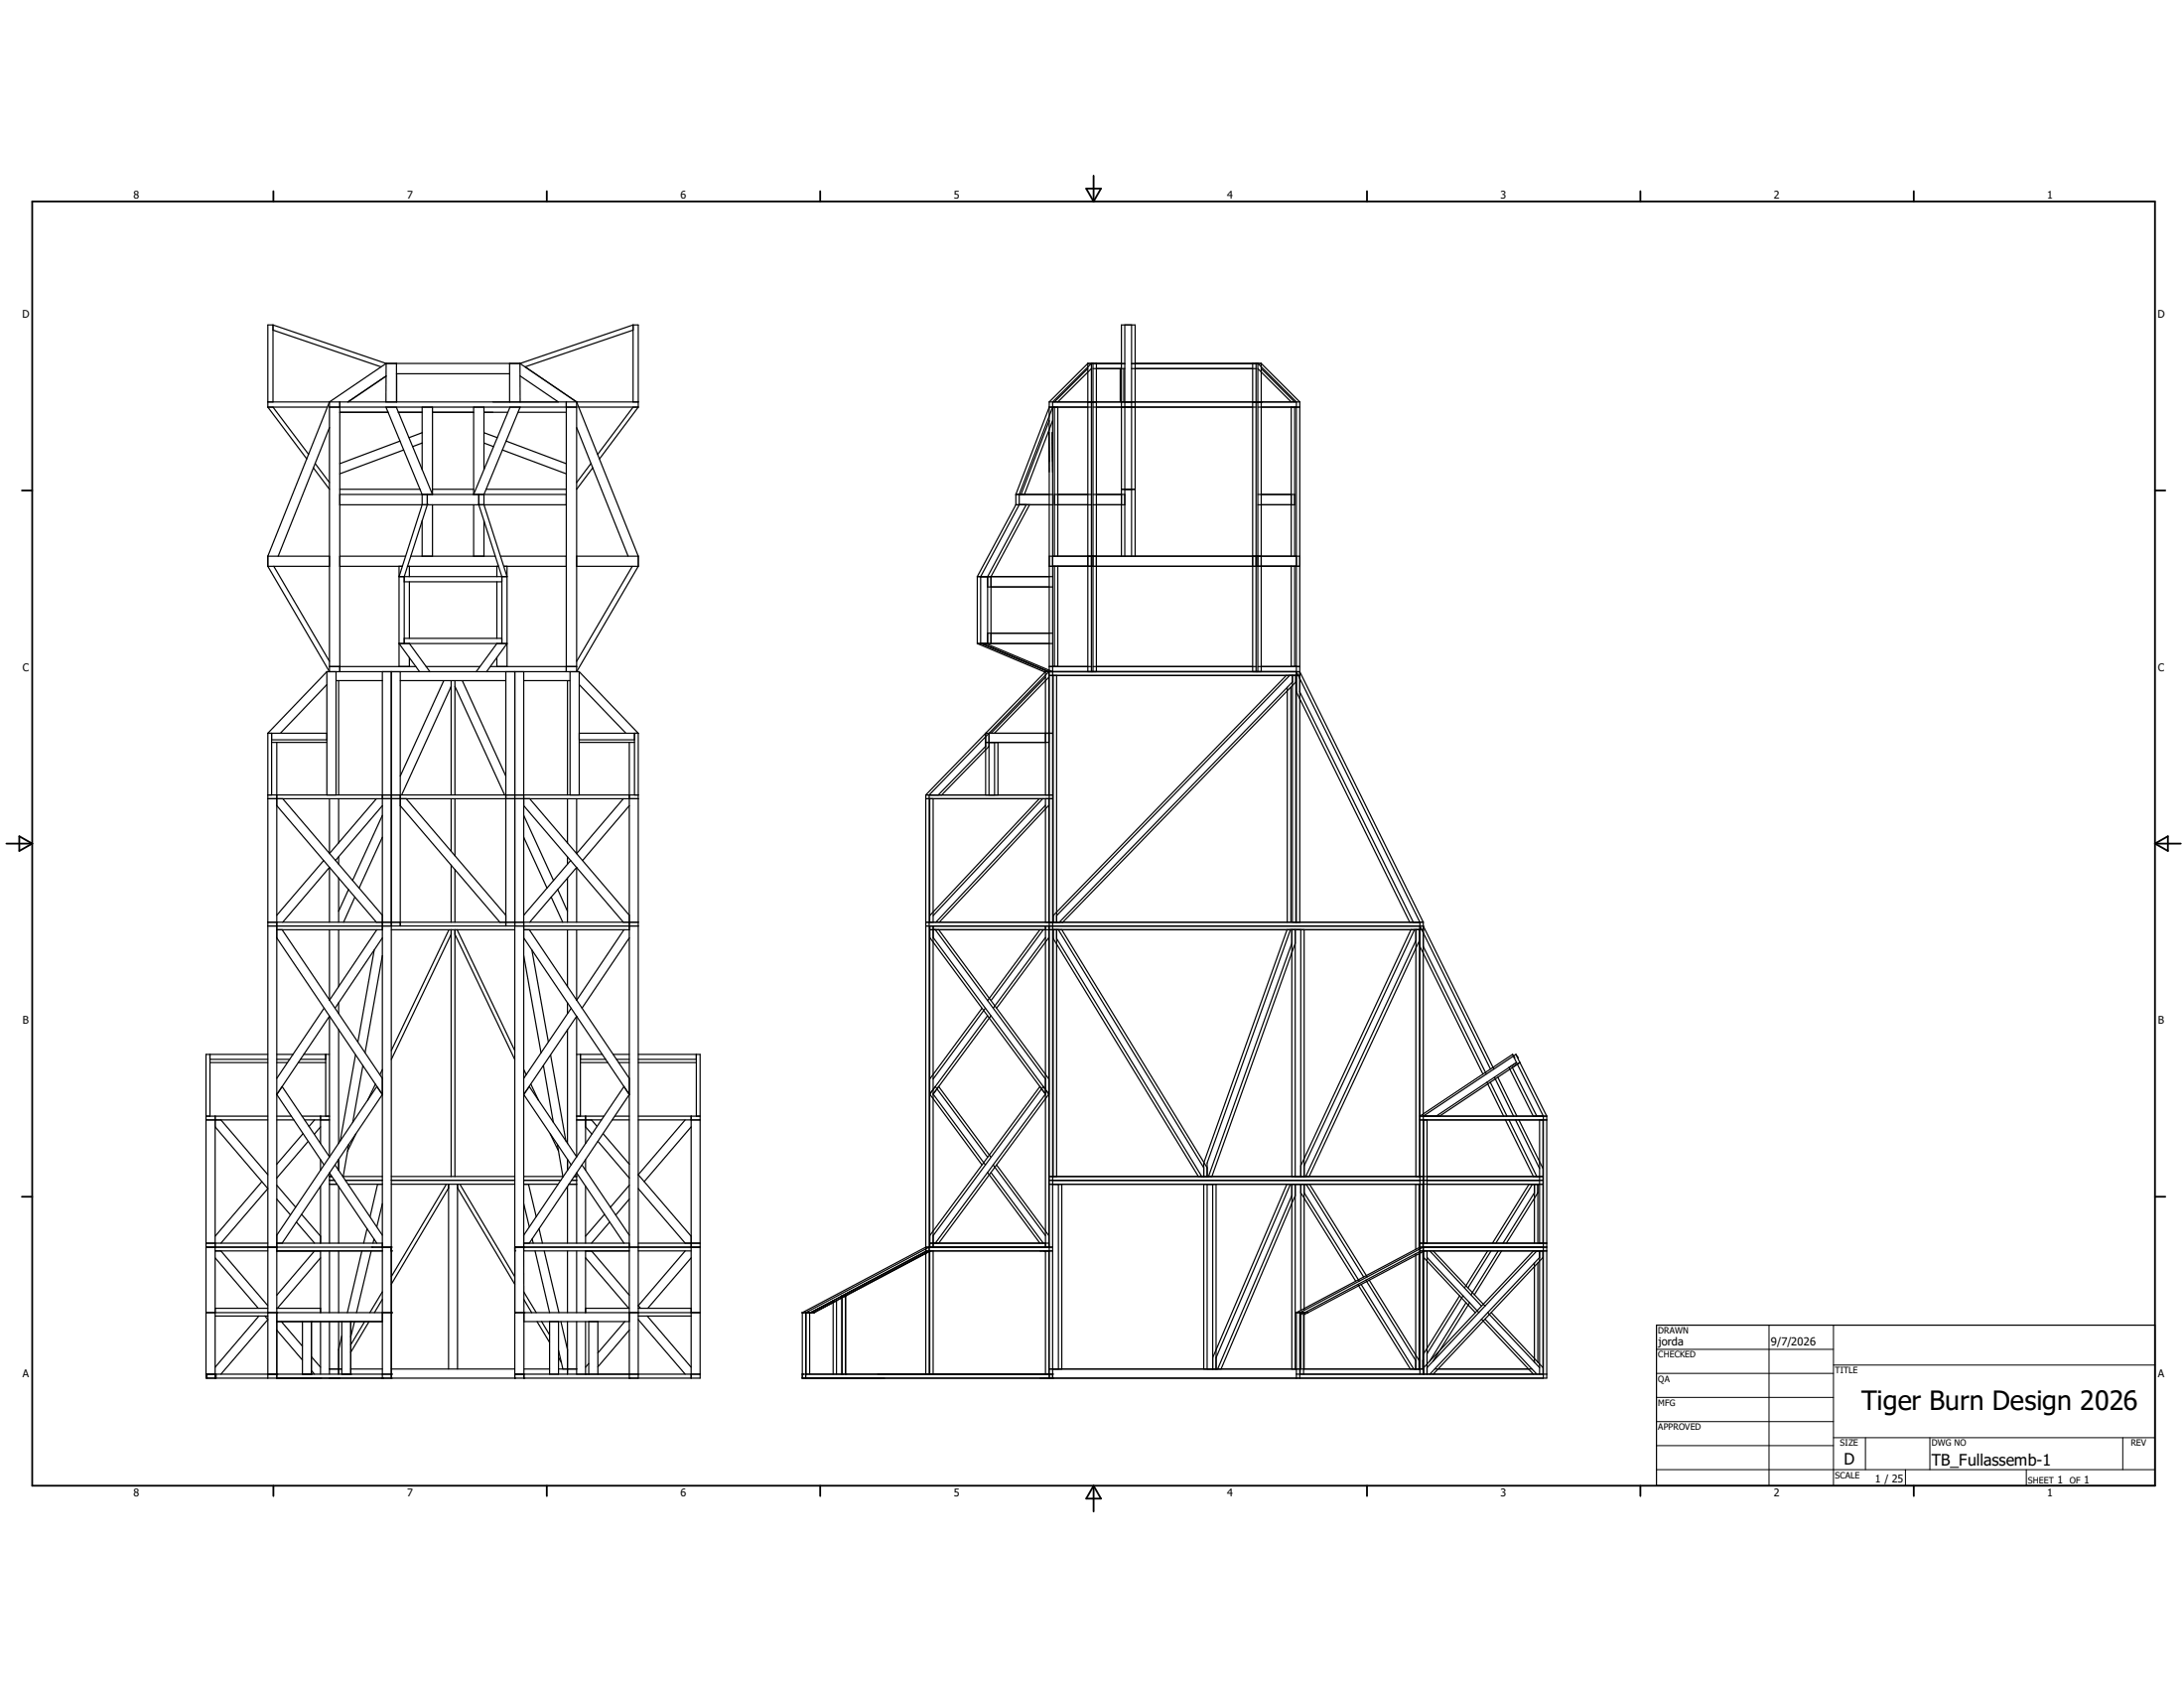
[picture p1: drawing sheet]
<svg xmlns="http://www.w3.org/2000/svg" width="279mm" height="216mm" viewBox="0 0 279 216" stroke-linecap="round" stroke-linejoin="round" font-family="sans-serif">
<g fill="none" stroke="#000" stroke-width=".15">
<path d="M34.3 51.4h47.4M34.3 52.1h7.6M34.3 52.1l4.9 6.6M34.9 41.6h-.6v10.5M34.9 52.1l4.6 6M34.9 41.6v9.8M34.9 41.6l14.5 4.9M34.9 42.2l13.8 4.7M40.1 59.8l2 2.8M40.3 59.3l1.8 2.4M42.1 51.4v34.5l-7.8-13.5M42.1 52.1h31.7"/>
<path d="M42.1 54.7l-6.5 16.4M42.1 51.4l-7.8 19.7M43.5 51.4v34.5M43.5 52.7h6.2M43.5 52.7v.1M44.5 51.4l4.9-3.3-4.9 3.3M49.4 52.1l4.6 11.1v1.4l-2.9 9.2h13.8l-3-9.2v-1.4l4.6-11.1M49.4 46.5l-7.3 4.9M49.4 46.5v4.9M50.7 52.1l4.6 11.1v-11.1M50.7 47.8h14.5M50.7 46.5v4.9"/>
<path d="M50.7 47.8v3.6M51 52.7h3M51.2 56.4l-7.7 2.9M51.6 57.6l-8.1 3M54 52.1v8M54 56.7l-1.2 .4M54 55.3l-1.7 .7M55.3 52.7h5.3M60.6 52.1v11.1l4.6-11.1M61.9 52.7h3.1M61.9 52.1v8M61.9 55.3l1.7 .7"/>
<path d="M61.9 56.7l1.2 .4M64.3 57.6l8.1 3M64.7 56.4l7.7 2.9M65.2 46.5v4.9M66.3 52.7h6.1M66.5 48.1l4.9 3.3M66.5 51.4v-4.9l7.3 4.9M72.4 51.4v34.5M73.8 51.4v34.5l7.9-13.5M73.8 54.7l6.6 16.4M73.8 51.4l7.9 19.7M74 52.1h7.7"/>
<path d="M75.6 59.3l-1.8 2.4M75.8 59.8l-2 2.8M81 41.6h.7v10.5M81 41.6l-14.5 4.9h-17.1M81 42.2l-13.8 4.7 6.6 4.5M81 52.1l-4.5 6M81 41.6v9.8M81.7 52.1l-5 6.6M134.2 55.3v5.1M134.2 55.3h.1M134.2 55.3v3.8M134.2 51.4h32.1"/>
<path d="M134.2 51.4v124.9M134.2 53.8l-3.6 9.4M134.6 55.3h.1M134.6 55.3v1.4M134.6 55.3l.1 5.1M134.7 52.1l-4.3 11.1v1.4l-4.9 9.2v8.5l8.5 3.6M134.7 53.8l-3.6 9.4M134.9 52.1v19M135.3 52.1v19M139.2 46.5h1.1v39.4M139.2 46.5v39.4M139.2 46.5l-5 4.9"/>
<path d="M139.2 47.1l-4.3 4.3M139.6 52.1h-5.4l-4.2 11.1M139.6 47.1l-4.3 4.3M139.8 52.1h20.9M139.8 46.5v39.4M139.8 46.5h4.1M139.8 47.1h4.1M143.3 47.1v4.3M143.8 47.1v4.3M143.9 41.6v29.5M144.8 46.5h15.9M144.8 47.1h15.9"/>
<path d="M144.8 41.6v29.5M160.3 51.4h.1M160.7 51.4h.1M160.7 46.5v39.4M160.9 51.4h.1M160.9 52.1h5.4M160.9 47.1l4.3 4.3M161.3 51.4h.1M161.3 46.5h-1v39.4M161.3 46.5v39.4M161.3 47.1l4.3 4.3M161.3 46.5l5 4.9"/>
<path d="M165.2 52.1v19M165.6 52.1v19M166.3 51.4v66.6M34.3 71.1v1.3M34.3 71.1h7.8M34.3 72.4h7.8M35 72.4l7.1 12.2M43.5 71.1h8.4M43.5 72.4h8M43.5 63.2h28.9M43.5 64.6h28.9M43.5 62.6h10.2"/>
<path d="M51.1 72.4v12.9M51.7 74.4h12.5M52.1 72.4h11.7M52.4 72.4v1.4M52.4 74.4v7.2M52.6 71.1h10.8M54 66.6v4.5M54.7 64.6h.1M54.7 64.6l-3 9.2v8.5M54.7 63.2v1.4M55.3 64.6v6.5M55.3 62.6h5.3"/>
<path d="M60.6 64.6v6.5M61.3 64.6h.1M61.3 64.6l2.9 9.2v8.5M61.3 63.2v1.4M61.9 66.6v4.5M62.2 62.6h10.2M63.6 72.4v1.4M63.6 74.4v7.2M64 71.1h8.4M64.5 72.4h7.9M64.9 72.4v12.9M73.8 71.1h7.9"/>
<path d="M73.8 72.4h7.9M80.9 72.4l-7.1 12.2M81.7 71.1v1.3M125 73.8h9.7M125 73.8v8.5M126.3 75.1h8.4M130 63.2h4.7M130 64.6h4.7M130 63.2v1.4M130 64.6l-5 9.2M131.3 64.6l-5 9.2v8.5M131.7 64.6l-4.9 9.2v8.5"/>
<path d="M134.2 71.1h32.1M134.2 72.4h32.1M134.9 63.2h4.7M134.9 64.6h4.7M134.9 72.4v12.9M135.3 72.4v12.9M139.8 63.2h4.1M139.8 64.6h4.1M143.5 71.1v-29.5h1.7v29.5M143.5 62.6h1.7M160.9 63.2h4.7M160.9 64.6h4.7"/>
<path d="M165.2 72.4v12.9M165.6 72.4v12.9M34.3 93.8v82.5M34.3 93.8h7.5M34.7 93.8v7.9M34.7 94.6h7.1M34.7 95h7.1M35.4 95v81.3M41.8 85.9h32.3M41.8 85.9v15.8M41.8 87.6l-5.9 6.2M41.8 85.9l-7.5 7.9"/>
<path d="M42.1 85.3h11.1M43 87.1h5.9M43 85.9v15.8M43.3 87.1v14.6M48.9 85.9v90.4M50.1 85.9v90.4M51.2 85.9v32.5M51.2 87.1h13.5M51.7 81.6h12.5M52.4 84.1v1.2M52.4 82.3l2.6 3.6M53.7 85.9l-2.6-3.6h13.8l-2.7 3.6"/>
<path d="M54.5 85.3h6.9M56.8 87.1l-5.6 12.2M57.7 87.1v14.6M57.7 87.8l-6.3 13.9M58.2 87.1v14.6M58.2 87.8l6.4 13.9M59.1 87.1l5.6 12.2M62.7 85.3h11.1M63.6 84.1v1.2M63.6 82.3l-2.7 3.6M64.7 85.9v32.5M65.9 85.9v90.4"/>
<path d="M67 87.1h5.9M67 85.9v74.1h13.5M72.6 87.1v14.6M72.9 85.9v15.8M74.1 85.9v15.8M74.1 87.6l6 6.2M74.1 85.9l7.6 7.9M74.1 93.8h7.6M74.1 94.6h7.1M74.1 95h7.1M80.5 95v81.3M81.2 93.8v7.9"/>
<path d="M81.7 93.8v82.5M125 82.3l8.6 3.6h32.7l15.8 32.1M125 82.3h9.7M125.7 82.3l8.5 3.6M126.1 93.8h8.6M126.1 95h8.1M126.1 93.8l7.6-7.9v15.8M126.1 93.8v7.9M126.1 93.8l-7.7 7.9M126.1 95.5l-6.1 6.2M126.1 82.3l8.6 3.6M126.3 81h8.4"/>
<path d="M126.5 93.8l7.7-7.9v15.8M126.5 93.8l-7.6 7.9v74.1M126.5 93.8v7.9M126.5 95.5l-6 6.2M127.2 95v6.7M127.7 95v6.7M133.7 86.6l-6.9 7.2M134.2 86.6l-7 7.2M134.2 85.3h5.4M134.2 86.4h32.1M134.7 86.4v31.6M135.2 86.4v31.6"/>
<path d="M139.6 85.9v-39.4l-4.9 4.9v124.9M139.8 85.3h20.9M160.9 85.3h5.4M160.9 85.9v-39.4l4.9 4.9v66.6M164.6 86.4l-29.9 30.7M164.7 87.9v30.1M165 86.4l-29.8 30.7M165.1 87.9v30.1M165.3 86.4v31.6M165.3 87.2l-29.8 30.8M165.8 86.4v31.6M165.8 87.2l-29.8 30.8"/>
<path d="M165.8 85.9l15.8 32.1v57.8M165.8 88.5l14.5 29.5M166.3 88.5l14.5 29.5M34.3 118.4h47.4M34.3 118h47.4M34.3 102.2h47.4M34.3 101.7h47.4M35.4 118.9h13.5M35.4 103l12.8 15M35.4 120l13.5 20M36.1 118.9l12.8 19M36.2 118l5.9-7.1v7.1"/>
<path d="M36.2 102.2l12.7 14.9M41.4 110.1l-6 7M42.1 102.2v7l6.1-7M42.1 118.9v9l6.1-9M43.3 102.2v5.6M43.3 109.6v.9M43.3 112.3v5.7M43.3 118.9v7.3M44.6 113.8l-1.3 2.8M45.4 114.7l-1.4 3.3M48.9 107.1l-3 6.5M48.9 104.3l-3.8 8.3"/>
<path d="M48.9 103l-6 7.1M48.9 120l-6 8.9M50.1 118.9h15.8M51.2 103l12.7 15M52 102.2l12.7 14.9M57.4 118.9l-7.3 15.5M57.7 102.2v6.7M57.7 110.6v7.4M57.7 118.9v31.6M57.7 119.5l-7.6 16M58.2 102.2v7.3M58.2 111.2v6.8"/>
<path d="M58.2 118.9v31.6M58.2 119.5l7.7 16M58.5 118.9l7.4 15.5M67 118.9h13.5M67 107.1l3 6.5M67 104.3l3.8 8.3M67 103l12.7 15M67 120l13.5 20-12.8 19M67.7 118.9l12.8 19M67.8 118l6-7.1v7.1M67.8 102.2l12.7 14.9M70.5 114.7l1.5 3.3"/>
<path d="M71.4 113.8l1.2 2.8M72.6 102.2v5.6M72.6 109.6v.9M72.6 112.3v5.7M72.6 118.9v7.3M73 110.1l-6 7M73.8 102.2v7l5.9-7M73.8 118.9v9l6-9M80.5 103l-6 7.1M80.5 120l-6 8.9M118.4 118.4h63.7l9 18.3M118.4 118h63.7"/>
<path d="M118.4 102.2h16.3M118.4 101.7h16.3M118.4 101.7v74.1M118.9 118.9h15.3M118.9 102.2v15.8M118.9 118.4v41.1M118.9 119.9l14.8 20M119.4 102.2v15.8M119.4 118.4v41.1M119.4 119.9l14.8 20M119.7 118.9l14 19.1M120.1 118.9l14.1 19.1"/>
<path d="M133 102.2l-14.1 14.9M133 118.9l-6.7 9.1M133.4 102.2l-14 14.9M133.5 118.9l-6.7 9.1M133.7 103l-14 15M133.7 102.2v15.8M133.7 118.4v41.1M133.7 119.9l-6.6 9M134.2 102.2v15.8M134.2 118.4v41.1M134.2 103l-14 15M134.2 119.9l-6.7 9"/>
<path d="M134.2 118.9h47.9M134.7 118.9v31.6M135.2 118.9v31.6M135.4 118.9l18.6 30.5M135.8 118.9l18.6 30.5M164.7 118.9l-10.7 29.8v1.8M165.1 118.9l-10.7 29.8v1.8M165.3 118.9v31.6M165.7 118.9v31.6M166.4 118.9v31.6M166.8 118.9v31.6M180.5 118.9l-14.1 30.2"/>
<path d="M181 118.9l-14.2 30.2M181.1 118.9v31.6M181.6 118.9v31.6M181.6 118.4l9.1 18.3M182.1 118v57.8M26.9 135.9h7.4M26.9 135.5h7.4M26.9 134.9v7.9M34.3 134.9h-7.9v41.4h63.2v-41.4h-7.9M35.4 135.9h1.4M35.4 135.5h1.7M35.4 134.9h2.1"/>
<path d="M35.4 140l6.1 9M38.2 135.9h3.5M38.4 135.5h3.3M38.9 134.9h3.2M41.5 128.9l-6.1 9M41.7 134.9v7.9M42.1 130v18l-6-9-.7 1zM43.3 128.3v1.3M43.3 131.7v14.6M45.5 134.9l-2 11M46.4 136.3l-1.3 7.3M47.9 121.5l-2.1 11.8"/>
<path d="M48 138.7l-1 2M48.9 122.2l-2.2 12.5M48.9 136.8l-.3 .7M48.9 140l-12.8 19M48.9 140l-.7-1-12.8 19M67 122.2l2.2 12.5M67 136.8l.3 .7M67 140l6.1 9M67.9 138.7l1 2M68 121.5l2.2 11.8M69.5 136.3l1.3 7.3M70.4 134.9l2 11"/>
<path d="M72.6 128.3v1.3M72.6 131.7v14.6M73.1 128.9l-6.1 9M73.8 130v18l-6.1-9-.7 1zM73.8 134.9h3.2M74.3 135.9h3.5M74.3 135.5h3.2M74.3 134.9v7.9M78.4 134.9h2.1M78.9 135.5h1.6M79.1 135.9h1.4M79.8 139l-12.8 19"/>
<path d="M81.7 135.9h7.4M81.7 135.5h7.4M89.1 134.9v7.9M118.9 139.9l6.7 9.1M118.9 139.9l.8-.9 6.6 9M119.4 139.9l6.7 9.1M119.4 139.9l.7-.9 6.7 9M125.6 128.9l-6.7 9.1M126.1 128.9l-6.7 9.1M126.3 129.9l-7.4 10M126.8 129.9l-7.4 10M133.7 139.9l-14 19.1"/>
<path d="M133.7 139.9l-.7-.9-14.1 19M134.2 139.9l-14.1 19.1M134.2 139.9l-.7-.9-14.1 19M134.7 120l18.6 30.5M135.2 120l18.5 30.5M165.3 120.6l-10.7 29.9M165.7 120.6l-10.7 29.9M181.1 120.3l-14.1 30.2M181.6 120.3l-14.1 30.2M181.6 121l8.1 16.4M182.1 121l8 16.4M190.2 138.4l2.2 4.4"/>
<path d="M190.7 138.4l2.1 4.4M191.2 137.8l2.4 5M191.6 137.8l2.5 5M193.5 134.9l-11.9 7.9h16.3M193.5 134.9l.3 .4h-.1M193.5 134.9l.5 1M193.9 134.9l.3 .4M193.9 134.9l.5 1M193.9 134.9l-11.8 7.9M194 135.9l3.4 6.9v33.5M194 135.9l-10.3 6.9M194 135.9l-1 .6 3.1 6.3"/>
<path d="M194.4 135.9l-10.2 6.9M194.4 135.9l3.5 6.9M194.4 135.9l-.9 .6 3.1 6.3M26.4 143.2h7.9M26.4 159h7.9M26.4 159.5h23.7M26.4 142.8h7.9M27.5 142.8v33.5M27.5 144.1l6.8 7.9-6 7M27.5 160h6.8M28.3 143.2l6 7M28.3 160l6 7"/>
<path d="M33.5 151.1l-6 7M35.4 160h.1M35.4 143.2h2.2M35.4 159h13.5M35.4 151.6l2.4 2.8M35.4 153.4l1.8 2M35.4 142.8h1.9M35.4 160h13.5M37.9 156.3l2.3 2.7M38.6 155.3l2.4 2.8M38.6 142.8h3.5M38.8 145l-3.4 3.9"/>
<path d="M39 143.2h3.1M39.4 146l-4 4.7M40.2 143.2l-.7 .9M40.2 160l-4.8 5.7M41 142.8v3.5M41 148.3v1.4M41 151.7v7.3M41 160v7.9M41 144.1l-.8 1M42.1 159v-9l6.1 9M42.1 160v7.9M42.1 151.5h1"/>
<path d="M42.1 151h.7M42.1 150.5h.4M42.9 149l6 9M43.3 148.3v1.4M43.3 151.7v7.3M43.3 160v7.9M43.9 150.5h5M44.2 151h4.7M44.5 151.5h4.4M44.6 146.4l-.7 4.1M45.5 145l-1 2.2M46.3 160l-1.9 7.9"/>
<path d="M47 157.2l-.5 1.8M47.5 160l-1.9 7.9M47.6 159.5h.1M47.8 158.5l-.1 .5M48.3 151.5l-1 4.1M48.9 154l-.7 2.9M50.1 159.5h.1M50.1 160h.1M50.1 151.5h15.8M50.1 151h15.8M50.1 150.5h15.8M57.1 151.5l-7 11.8"/>
<path d="M57.4 151.5v23.6M57.4 151.9l-7.3 12.4M58.5 151.5v23.6M58.5 151.9l7.4 12.4M58.8 151.5l7.1 11.8M65.9 159.5h.1M65.9 160h.1M65.9 159.5h23.7M67 159.5h.1M67 151.5h4.4M67 151h4.7M67 150.5h5.1"/>
<path d="M67 154l.7 2.9M67 159h13.5M67 159.5v8.4M67.6 151.5l1 4.1M68.1 158.5l.1 .5M68.5 160l1.8 7.9M69 157.2l.4 1.8M69.6 160l1.9 7.9M70.4 145l1.1 2.2M71.3 146.4l.7 4.1M72.6 148.3v1.4M72.6 151.7v7.3"/>
<path d="M72.6 160v7.9M72.8 151.5h1M73.1 151h.7M73.5 150.5h.3M73.8 159v-9l6 9M73.8 160v7.9M73.8 143.2h3.1M73.8 142.8h3.5M74.5 149l6 9M74.9 142.8v3.5M74.9 148.3v1.4M74.9 151.7v7.3"/>
<path d="M74.9 160v7.9M74.9 144.1l.8 1M75.7 143.2l.7 .9M75.7 160l4.8 5.7M76.5 146l4 4.7M77.1 145l3.4 3.9M77.3 155.3l-2.4 2.8M78 156.3l-2.3 2.7M78.3 143.2h2.2M78.7 142.8h1.8M80.5 153.4l-1.7 2M80.5 151.6l-2.4 2.8"/>
<path d="M81.7 143.2h7.9M81.7 159h7.9M81.7 152l6 7M81.7 142.8h7.9M81.7 160h6.7M87.7 143.2l-6 7 6.7 7.9M87.7 160l-6 7 .3 .3M88.4 142.8v33.5M88.4 144.1l-6 7M118.4 160h16.3M118.9 159.5l-15.8 8.4M118.9 159h15.3"/>
<path d="M118.9 160v15.8M119.4 160v15.8M126.3 150l6.7 9M126.8 150l6.7 9M127.1 149l6.6 9M127.5 149l6.7 9M133.1 160h.1M133.5 160h.1M133.7 160v15.8M134.2 160v15.8M134.2 151.5h47.9M134.2 151h47.9"/>
<path d="M134.2 150.5h47.9M134.7 159.5h-16.3l-15.8 8.4M135.4 151.5v23.6M135.8 151.5v23.6M154 151.5v23.6M154.4 151.5v23.6M155.1 151.5v23.6M155.6 151.5v23.6M164.6 151.5l-9.5 22.2M165.1 151.5l-9.5 22.2M165.3 151.5v23.6M165.3 152.9l-9.5 22.2"/>
<path d="M165.7 151.5v23.6M165.7 152.9l-9.5 22.2M166.4 151.5v16.1M166.4 152.6l7 11.3M166.8 151.5v16.1M166.8 152.6l7.1 11.3M167.1 151.5l7.3 11.8M167.5 151.5l7.4 11.8M181.1 151.5v8.3M181.5 151.5v8.3M181.6 151.5v8M181.6 143.2h16.3"/>
<path d="M181.6 159h16.3M181.6 160h16.3M182 151.5v8M182.1 159.5l-15.8 8.4v8.4M182.1 151.5h15.3M182.1 151h15.3M182.1 150.5h15.3M182.1 143.2v15.8M182.1 160v15.8M182.6 143.2v15.8M182.6 160v15.8M182.9 160l6.6 7.1"/>
<path d="M183.4 160l6.6 7.1M190.3 160l-2.9 4.7M190.8 160l-3 4.7M191.7 160l-3.5 5.6M192.1 160l-3.5 5.6M192.6 143.2l3.6 7.3M193 143.2l3.6 7.3M193.9 143.2l3.1 6.3M194.3 143.2l3.1 6.3M195.6 151.5l-4.7 7.5M196 151.5l-4.6 7.5M196.2 160l-14.1 14.9"/>
<path d="M196.3 151.5v7.5M196.3 152.6l-4 6.4M196.6 160l-14 14.9M196.7 151.5v7.5M196.7 152.6l-4 6.4M197 143.2v15.8M197 160v15.8M197.4 143.2v15.8M197.4 160v15.8M197.9 142.8v33.5h-95.3M197.9 159.5h-16.3l-15.8 8.4M26.4 175.8h23.7"/>
<path d="M26.4 167.9h23.7M26.5 175.8v.5M27.5 167.3h6.8M27.5 168.3h6.8M27.5 160.9l5.5 6.4M27.6 175.8v.5M33.1 168.3l-5.6 6.6M33.9 168.3l.4 .5-6 7M34.3 175.8h.1M34.3 167.9h.1M35.4 175.8h.1M35.4 167.9h.1"/>
<path d="M35.4 176.3h.1M35.4 169h.1M35.4 167.3h5.6M35.4 170.1l3.3 3.9M35.4 169h13.5M36 169l2.7 3.2M38.7 175.8h.1M38.7 169v6.8M39.8 175.8h.1M39.8 169h.1M39.8 173.5l1.2 1.4M39.8 175.3l.4 .5"/>
<path d="M39.8 169v6.8M41 176.3h.1M41 169v6.8M41 160.9l-5.5 6.4M42.1 176.3h.1M42.1 169v6.8M42.1 175.1h1.6M43.3 176.3h.1M43.3 169v6.8M43.7 175.8h.1M43.7 170.9l-.4 1.7M43.7 169v6.8"/>
<path d="M44.9 175.8h.1M44.9 169h.1M44.9 175.1h4M44.9 169v6.8M45.4 169l-.5 2M46.7 169l-1.8 3M47.2 169l-2.3 4M48.9 176.3h.1M48.9 166.2l-1 1.7M48.9 165.2l-1.6 2.7M50.1 176.3h.1M50.1 175.8h.1"/>
<path d="M50.1 167.9h.1M50.1 175.1h15.8M65.9 176.3h.1M65.9 175.8h.1M65.9 167.9h.1M65.9 175.8h23.7M65.9 167.9h23.7M67 166.2l1 1.7M67 165.2l1.6 2.7M67 176.3h.1M67 167.9h.1M67 175.1h3.3"/>
<path d="M67 167.9v8.4M67 169h13.5M68.7 169l1.6 2.7M69.3 169l1 1.7M70.3 169v6.8M71.5 175.1h2.3M71.5 172.7l.5 2.4M71.5 173.6l.3 .7M71.5 169v6.8M71.8 169l.8 3.6M72.6 169v6.8M73.8 169v6.8"/>
<path d="M74.9 175.8h.1M74.9 169v6.8M74.9 167.3h5.6M74.9 160.9l5.5 6.4M75.3 174.4l-.4 .5M75.3 169v6.8M76.5 169v6.8M79.9 169l-3.4 4M80.5 176.3h.1M80.5 170.1l-4 4.7M81.7 167.3h6.7M81.7 168.3h6.7"/>
<path d="M81.7 168.8l6 7M82.8 168.3l5.6 6.6M88.4 160.9l-5.5 6.4M102.6 176.3h.1M102.6 175.8h.1M102.6 167.9h.1M102.6 175.8h32.1M102.6 167.9h1.5M102.6 167.9v8.4M103.1 176.3h.1M103.1 175.8h.1M103.1 167.9h.1"/>
<path d="M103.1 167.9v8.4M103.1 167.9v7.9M103.6 167.9v7.9M103.7 167.9h.1M104.1 167.9h.1M106.6 166.4l-2.9 1.5M107.7 165.8h.1M107.7 175.8h.1M107.7 165.8h-.1M107.7 165.8v10M107.7 165.8l-1.1 .5v9.5M108.2 165.8h.1"/>
<path d="M108.2 175.8h.1M108.2 165.8v10M108.2 165.8l-1.2 .5v9.5M118.4 160.1h.1M118.4 160.1l-14.7 7.8M118.9 160.1h.1M118.9 160.1l-14.8 7.8M118.9 160.1l-10.9 5.7h.2M133.1 176.3h.1M133.5 176.3h.1M134.2 176.3h.1M134.2 175.8h.1"/>
<path d="M134.2 175.1h32.1M134.7 176.3h.1M134.7 175.8h.1M165.8 175.8h32.1M165.8 167.9h1.5M165.8 167.9v8.4M166.3 175.1h15.8M166.3 167.9v7.9M166.4 168.1v7M166.8 167.9v7.9M166.8 168.1v7M167.3 167.9l-.5 .3"/>
<path d="M173.7 164.3l6.7 10.8M174.1 164.3l6.8 10.8M174.7 163.7l6.4 10.3M175.2 163.7l6.3 10.3M181.1 160.4v14.7M181.5 160.4v14.7M181.6 160.1v15M181.6 174h.1M181.6 160.1l-15.3 8.1M182 160.1v15M182.1 174h-.1M182.1 160.1l-14.8 7.8"/>
<path d="M182.1 160.8l6.6 7.1M182.6 160.8l6.6 7.1M183.6 175.1h12.4M186.7 165.7l-4.6 7.4M187.2 165.7l-4.6 7.4M187.5 166.6l-4.6 7.5M188 166.6l-4.7 7.5M189.5 168.7l6.7 7.1M190 168.7l6.6 7.1M190.3 167.9l6.7 7M190.8 167.9l6.6 7M196.3 161.5v12.7"/>
<path d="M196.7 161.5v12.7M197 160.8l-14.1 15M197.4 160.8l-14 15M211.9 169.5h63.8v20.5h-63.8z"/>
</g>
<g fill="none" stroke="#000" stroke-width=".23">
<path d="M4.1 25.8h271.6v164.2h-271.6zM35 24.5v1.3M70 24.5v1.3M104.9 24.5v1.3M139 24.1h1.8l-.9 1.7zM139.9 22.5v3.3M174.9 24.5v1.3M209.9 24.5v1.3M244.8 24.5v1.3M2.8 62.7h1.3M275.7 62.7h1.3M.8 107.9h3.3"/>
<path d="M2.5 107l1.6 .9-1.6 .9zM275.7 107.9h3.3M275.7 107.9l1.6-.9v1.8zM2.8 153.1h1.3M275.7 153.1h1.3M35 190v1.3M70 190v1.3M104.9 190v1.3M139.9 190v3.3M139.9 190l.9 1.7h-1.8zM174.9 190v1.3M209.9 190v1.3"/>
<path d="M244.8 190v1.3"/>
</g>
<g fill="none" stroke="#000" stroke-width=".13">
<path d="M211.9 172.6h22.7M211.9 175.7h22.7M211.9 178.7h22.7M226.3 169.5v20.5M234.6 174.6h41.1M234.6 169.5v20.5M211.9 181.8h22.7M211.9 184.9h22.7M211.9 188h63.8M234.6 183.9h41.1M238.6 183.9v4.1M243.8 188v2"/>
<path d="M246.9 183.9v4.1M259.2 188v2M271.6 183.9v4.1"/>
</g>
<text font-size="3.4" x="238.1" y="180.3">Tiger Burn Design 2026</text>
<g font-size="2">
<text x="235.9" y="187.3">D</text>
<text x="247.1" y="187.5">TB_Fullassemb-1</text>
</g>
<g font-size="1.4">
<text x="212.1" y="172">jorda</text>
<text x="226.5" y="172.1">9/7/2026</text>
</g>
<g font-size="1.3">
<text x="17.1" y="25.4">8</text>
<text x="52.1" y="25.4">7</text>
<text x="87.1" y="25.4">6</text>
<text x="122" y="25.4">5</text>
<text x="157" y="25.4">4</text>
<text x="192" y="25.4">3</text>
<text x="226.9" y="25.4">2</text>
<text x="261.9" y="25.4">1</text>
<text x="2.8" y="40.6">D</text>
<text x="276.1" y="40.6">D</text>
<text x="2.9" y="85.8">C</text>
<text x="276.1" y="85.8">C</text>
<text x="2.9" y="131">B</text>
<text x="276.1" y="131">B</text>
<text x="2.9" y="176.2">A</text>
<text x="276.1" y="176.2">A</text>
<text x="17.1" y="191.4">8</text>
<text x="52.1" y="191.4">7</text>
<text x="87.1" y="191.4">6</text>
<text x="122" y="191.4">5</text>
<text x="157" y="191.4">4</text>
<text x="192" y="191.4">3</text>
<text x="226.9" y="191.4">2</text>
<text x="239.9" y="189.6">1 / 25</text>
<text x="261.9" y="191.4">1</text>
<text x="263.2" y="189.7">1</text>
<text x="266.6" y="189.7">1</text>
</g>
<g font-size="1.1">
<text x="212.1" y="170.6">DRAWN</text>
<text x="212.1" y="173.7">CHECKED</text>
<text x="212.1" y="176.7">QA</text>
<text x="212.1" y="179.8">MFG</text>
<text x="234.8" y="175.6">TITLE</text>
<text x="212.1" y="182.9">APPROVED</text>
<text x="235.4" y="185">SIZE</text>
<text x="247.1" y="185">DWG NO</text>
<text x="272.6" y="184.9">REV</text>
<text x="234.8" y="189.1">SCALE</text>
<text x="259.5" y="189.7">SHEET</text>
<text x="264.8" y="189.7">OF</text>
</g>
</svg>
